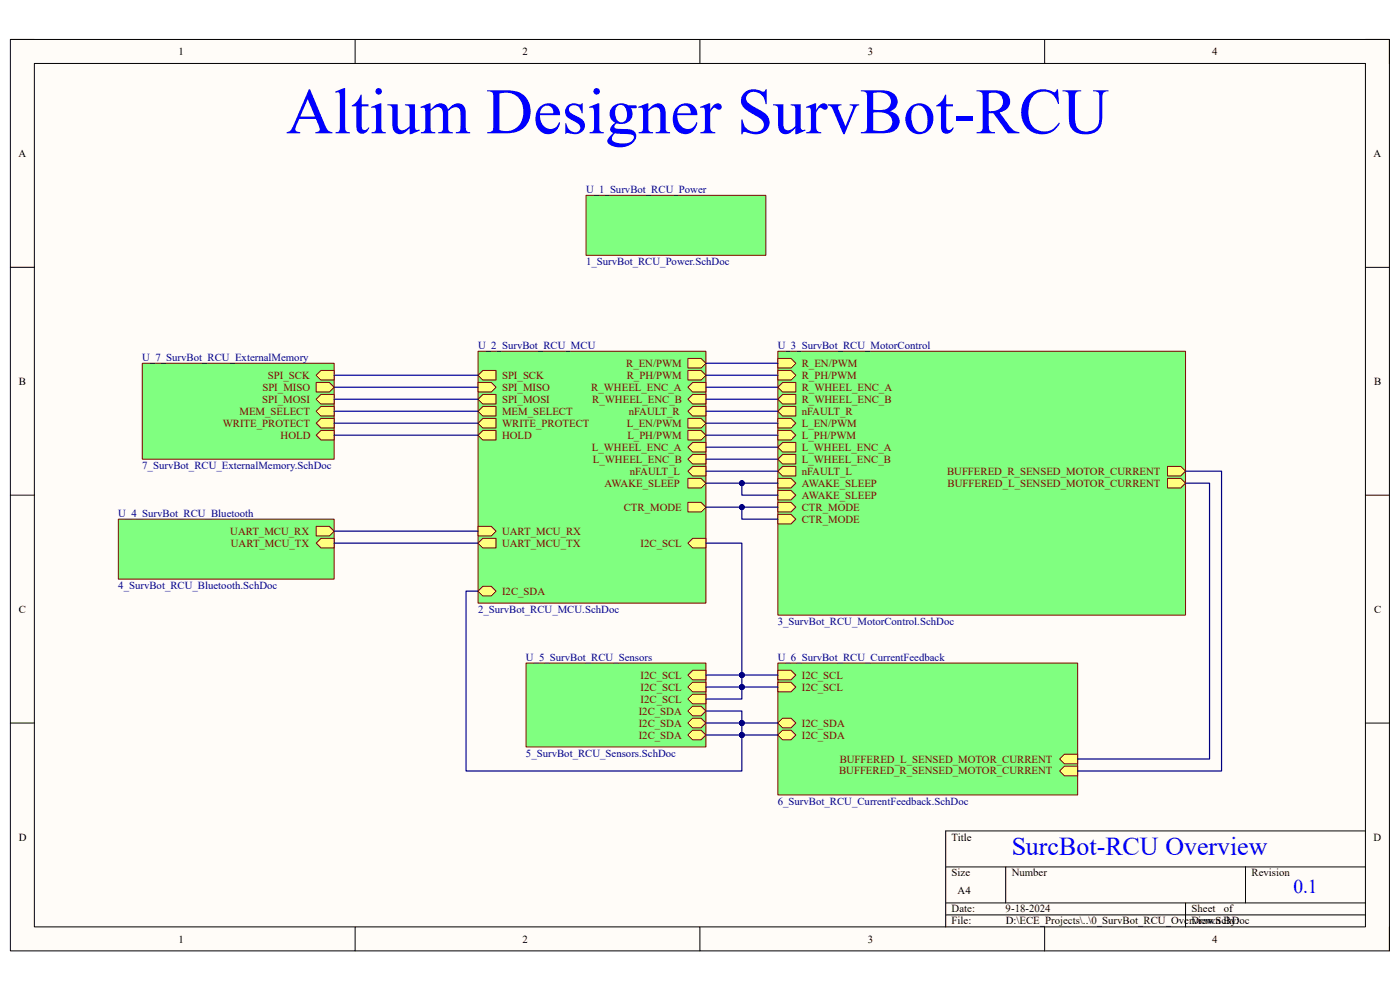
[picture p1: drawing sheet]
<svg xmlns="http://www.w3.org/2000/svg" width="297mm" height="210mm" viewBox="0 0 297 210" stroke-linecap="round" stroke-linejoin="round" font-family="sans-serif">
<path d="M2.2 8.4h292.6v193.3h-292.6z" fill-rule="evenodd" fill="#fffcf8"/>
<path d="M2.2 8.4h292.6v193.3h-292.6z" fill="none" stroke="#000" stroke-width=".21"/>
<path d="M7.3 13.5h282.4v183.1h-282.4z" fill-rule="evenodd" fill="#fffcf8"/>
<g fill="none" stroke="#000" stroke-width=".21">
<path d="M2.2 8.4h5.1M7.3 13.5h282.4v183.1h-282.4zM75.3 8.4v5.1M148.5 8.4v5.1M221.6 8.4v5.1M289.7 8.4h5.1v5.1M2.2 56.7h5.1M289.7 56.7h5.1M2.2 105h5.1M289.7 105.1h5.1M2.2 153.4h5.1M289.7 153.4h5.1"/>
<path d="M289.7 176.3h-89.1v20.3M75.3 196.6v5.1M148.5 196.6v5.1M200.6 183.9h89.1M200.6 191.5h89.1M200.6 194.1h89.1M213.4 183.9v7.6M221.6 196.6v5.1M251.5 191.5v5.1M264.2 183.9v7.6M294.8 196.6v5.1"/>
</g>
<path d="M124.3 41.4h38.2v12.8h-38.2z" fill-rule="evenodd" fill="#80ff80"/>
<path d="M124.3 41.4h38.2v12.8h-38.2z" fill="none" stroke="#800000" stroke-width=".21"/>
<path d="M101.4 74.5h48.4v53.4h-48.4z" fill-rule="evenodd" fill="#80ff80"/>
<path d="M101.4 74.5h48.4v53.4h-48.4z" fill="none" stroke="#800000" stroke-width=".21"/>
<path d="M145.9 78.6h2.8l1.1 1-1.1 1h-2.8z" fill-rule="evenodd" fill="#ffff80"/>
<path d="M145.9 78.6h2.8l1.1 1-1.1 1h-2.8z" fill="none" stroke="#800000" stroke-width=".21"/>
<path d="M145.9 76h2.8l1.1 1.1-1.1 1h-2.8z" fill-rule="evenodd" fill="#ffff80"/>
<path d="M145.9 76h2.8l1.1 1.1-1.1 1h-2.8z" fill="none" stroke="#800000" stroke-width=".21"/>
<path d="M147 93.9h2.8v2h-2.8l-1.1-1z" fill-rule="evenodd" fill="#ffff80"/>
<path d="M147 93.9h2.8v2h-2.8l-1.1-1z" fill="none" stroke="#800000" stroke-width=".21"/>
<path d="M147 96.4h2.8v2h-2.8l-1.1-1z" fill-rule="evenodd" fill="#ffff80"/>
<path d="M147 96.4h2.8v2h-2.8l-1.1-1z" fill="none" stroke="#800000" stroke-width=".21"/>
<path d="M145.9 91.3h2.8l1.1 1-1.1 1h-2.8z" fill-rule="evenodd" fill="#ffff80"/>
<path d="M145.9 91.3h2.8l1.1 1-1.1 1h-2.8z" fill="none" stroke="#800000" stroke-width=".21"/>
<path d="M145.9 88.8h2.8l1.1 1-1.1 1h-2.8z" fill-rule="evenodd" fill="#ffff80"/>
<path d="M145.9 88.8h2.8l1.1 1-1.1 1h-2.8z" fill="none" stroke="#800000" stroke-width=".21"/>
<path d="M102.4 86.2h2.8v2.1h-2.8l-1-1.1z" fill-rule="evenodd" fill="#ffff80"/>
<path d="M102.4 86.2h2.8v2.1h-2.8l-1-1.1z" fill="none" stroke="#800000" stroke-width=".21"/>
<path d="M101.4 84.7l1-1h2.8v2h-2.8z" fill-rule="evenodd" fill="#ffff80"/>
<path d="M101.4 84.7l1-1h2.8v2h-2.8z" fill="none" stroke="#800000" stroke-width=".21"/>
<path d="M101.4 81.1h2.8l1 1-1 1.1h-2.8z" fill-rule="evenodd" fill="#ffff80"/>
<path d="M101.4 81.1h2.8l1 1-1 1.1h-2.8z" fill="none" stroke="#800000" stroke-width=".21"/>
<path d="M101.4 79.6l1-1h2.8v2h-2.8z" fill-rule="evenodd" fill="#ffff80"/>
<path d="M101.4 79.6l1-1h2.8v2h-2.8z" fill="none" stroke="#800000" stroke-width=".21"/>
<path d="M101.4 89.8l1-1h2.8v2h-2.8z" fill-rule="evenodd" fill="#ffff80"/>
<path d="M101.4 89.8l1-1h2.8v2h-2.8z" fill="none" stroke="#800000" stroke-width=".21"/>
<path d="M101.4 92.3l1-1h2.8v2h-2.8z" fill-rule="evenodd" fill="#ffff80"/>
<path d="M101.4 92.3l1-1h2.8v2h-2.8z" fill="none" stroke="#800000" stroke-width=".21"/>
<path d="M147 98.9h2.8v2.1h-2.8l-1.1-1z" fill-rule="evenodd" fill="#ffff80"/>
<path d="M147 98.9h2.8v2.1h-2.8l-1.1-1z" fill="none" stroke="#800000" stroke-width=".21"/>
<path d="M147 86.2h2.8v2.1h-2.8l-1.1-1.1z" fill-rule="evenodd" fill="#ffff80"/>
<path d="M147 86.2h2.8v2.1h-2.8l-1.1-1.1z" fill="none" stroke="#800000" stroke-width=".21"/>
<path d="M101.4 115.2l1-1h2.8v2h-2.8z" fill-rule="evenodd" fill="#ffff80"/>
<path d="M101.4 115.2l1-1h2.8v2h-2.8z" fill="none" stroke="#800000" stroke-width=".21"/>
<path d="M101.4 111.7h2.8l1 1-1 1h-2.8z" fill-rule="evenodd" fill="#ffff80"/>
<path d="M101.4 111.7h2.8l1 1-1 1h-2.8z" fill="none" stroke="#800000" stroke-width=".21"/>
<path d="M145.9 106.6h2.8l1.1 1-1.1 1h-2.8z" fill-rule="evenodd" fill="#ffff80"/>
<path d="M145.9 106.6h2.8l1.1 1-1.1 1h-2.8z" fill="none" stroke="#800000" stroke-width=".21"/>
<path d="M145.9 101.5h2.8l1.1 1-1.1 1h-2.8z" fill-rule="evenodd" fill="#ffff80"/>
<path d="M145.9 101.5h2.8l1.1 1-1.1 1h-2.8z" fill="none" stroke="#800000" stroke-width=".21"/>
<path d="M147 81.1h2.8v2.1h-2.8l-1.1-1.1z" fill-rule="evenodd" fill="#ffff80"/>
<path d="M147 81.1h2.8v2.1h-2.8l-1.1-1.1z" fill="none" stroke="#800000" stroke-width=".21"/>
<path d="M147 83.7h2.8v2h-2.8l-1.1-1z" fill-rule="evenodd" fill="#ffff80"/>
<path d="M147 83.7h2.8v2h-2.8l-1.1-1z" fill="none" stroke="#800000" stroke-width=".21"/>
<path d="M101.4 125.4l1-1h1.8l1 1-1 1h-1.8z" fill-rule="evenodd" fill="#ffff80"/>
<path d="M101.4 125.4l1-1h1.8l1 1-1 1h-1.8z" fill="none" stroke="#800000" stroke-width=".21"/>
<path d="M147 114.2h2.8v2h-2.8l-1.1-1z" fill-rule="evenodd" fill="#ffff80"/>
<path d="M147 114.2h2.8v2h-2.8l-1.1-1z" fill="none" stroke="#800000" stroke-width=".21"/>
<path d="M165 74.5h86.5v56h-86.5z" fill-rule="evenodd" fill="#80ff80"/>
<path d="M165 74.5h86.5v56h-86.5z" fill="none" stroke="#800000" stroke-width=".21"/>
<path d="M165 76h2.8l1 1.1-1 1h-2.8z" fill-rule="evenodd" fill="#ffff80"/>
<path d="M165 76h2.8l1 1.1-1 1h-2.8z" fill="none" stroke="#800000" stroke-width=".21"/>
<path d="M165 78.6h2.8l1 1-1 1h-2.8z" fill-rule="evenodd" fill="#ffff80"/>
<path d="M165 78.6h2.8l1 1-1 1h-2.8z" fill="none" stroke="#800000" stroke-width=".21"/>
<path d="M165 109.1h2.8l1 1-1 1.1h-2.8z" fill-rule="evenodd" fill="#ffff80"/>
<path d="M165 109.1h2.8l1 1-1 1.1h-2.8z" fill="none" stroke="#800000" stroke-width=".21"/>
<path d="M166 86.2h2.8v2.1h-2.8l-1-1.1z" fill-rule="evenodd" fill="#ffff80"/>
<path d="M166 86.2h2.8v2.1h-2.8l-1-1.1z" fill="none" stroke="#800000" stroke-width=".21"/>
<path d="M247.7 98.9h2.8l1 1.1-1 1h-2.8z" fill-rule="evenodd" fill="#ffff80"/>
<path d="M247.7 98.9h2.8l1 1.1-1 1h-2.8z" fill="none" stroke="#800000" stroke-width=".21"/>
<path d="M247.7 101.5h2.8l1 1-1 1h-2.8z" fill-rule="evenodd" fill="#ffff80"/>
<path d="M247.7 101.5h2.8l1 1-1 1h-2.8z" fill="none" stroke="#800000" stroke-width=".21"/>
<path d="M166 81.1h2.8v2.1h-2.8l-1-1.1z" fill-rule="evenodd" fill="#ffff80"/>
<path d="M166 81.1h2.8v2.1h-2.8l-1-1.1z" fill="none" stroke="#800000" stroke-width=".21"/>
<path d="M166 83.7h2.8v2h-2.8l-1-1z" fill-rule="evenodd" fill="#ffff80"/>
<path d="M166 83.7h2.8v2h-2.8l-1-1z" fill="none" stroke="#800000" stroke-width=".21"/>
<path d="M166 93.9h2.8v2h-2.8l-1-1z" fill-rule="evenodd" fill="#ffff80"/>
<path d="M166 93.9h2.8v2h-2.8l-1-1z" fill="none" stroke="#800000" stroke-width=".21"/>
<path d="M166 96.4h2.8v2h-2.8l-1-1z" fill-rule="evenodd" fill="#ffff80"/>
<path d="M166 96.4h2.8v2h-2.8l-1-1z" fill="none" stroke="#800000" stroke-width=".21"/>
<path d="M165 101.5h2.8l1 1-1 1h-2.8z" fill-rule="evenodd" fill="#ffff80"/>
<path d="M165 101.5h2.8l1 1-1 1h-2.8z" fill="none" stroke="#800000" stroke-width=".21"/>
<path d="M165 88.8h2.8l1 1-1 1h-2.8z" fill-rule="evenodd" fill="#ffff80"/>
<path d="M165 88.8h2.8l1 1-1 1h-2.8z" fill="none" stroke="#800000" stroke-width=".21"/>
<path d="M165 91.3h2.8l1 1-1 1h-2.8z" fill-rule="evenodd" fill="#ffff80"/>
<path d="M165 91.3h2.8l1 1-1 1h-2.8z" fill="none" stroke="#800000" stroke-width=".21"/>
<path d="M166 98.9h2.8v2.1h-2.8l-1-1z" fill-rule="evenodd" fill="#ffff80"/>
<path d="M166 98.9h2.8v2.1h-2.8l-1-1z" fill="none" stroke="#800000" stroke-width=".21"/>
<path d="M165 104h2.8l1 1-1 1.1h-2.8z" fill-rule="evenodd" fill="#ffff80"/>
<path d="M165 104h2.8l1 1-1 1.1h-2.8z" fill="none" stroke="#800000" stroke-width=".21"/>
<path d="M165 106.6h2.8l1 1-1 1h-2.8z" fill-rule="evenodd" fill="#ffff80"/>
<path d="M165 106.6h2.8l1 1-1 1h-2.8z" fill="none" stroke="#800000" stroke-width=".21"/>
<path d="M165 140.7h63.6v27.9h-63.6z" fill-rule="evenodd" fill="#80ff80"/>
<path d="M165 140.7h63.6v27.9h-63.6z" fill="none" stroke="#800000" stroke-width=".21"/>
<path d="M165 142.2h2.8l1 1-1 1h-2.8z" fill-rule="evenodd" fill="#ffff80"/>
<path d="M165 142.2h2.8l1 1-1 1h-2.8z" fill="none" stroke="#800000" stroke-width=".21"/>
<path d="M166 154.9h1.8l1 1-1 1h-1.8l-1-1z" fill-rule="evenodd" fill="#ffff80"/>
<path d="M166 154.9h1.8l1 1-1 1h-1.8l-1-1z" fill="none" stroke="#800000" stroke-width=".21"/>
<path d="M224.8 163.6l1-1.1h2.8v2.1h-2.8z" fill-rule="evenodd" fill="#ffff80"/>
<path d="M224.8 163.6l1-1.1h2.8v2.1h-2.8z" fill="none" stroke="#800000" stroke-width=".21"/>
<path d="M165 144.7h2.8l1 1-1 1.1h-2.8z" fill-rule="evenodd" fill="#ffff80"/>
<path d="M165 144.7h2.8l1 1-1 1.1h-2.8z" fill="none" stroke="#800000" stroke-width=".21"/>
<path d="M166 152.4h1.8l1 1-1 1h-1.8l-1-1z" fill-rule="evenodd" fill="#ffff80"/>
<path d="M166 152.4h1.8l1 1-1 1h-1.8l-1-1z" fill="none" stroke="#800000" stroke-width=".21"/>
<path d="M224.8 161l1-1h2.8v2h-2.8z" fill-rule="evenodd" fill="#ffff80"/>
<path d="M224.8 161l1-1h2.8v2h-2.8z" fill="none" stroke="#800000" stroke-width=".21"/>
<path d="M111.6 140.7h38.2v17.8h-38.2z" fill-rule="evenodd" fill="#80ff80"/>
<path d="M111.6 140.7h38.2v17.8h-38.2z" fill="none" stroke="#800000" stroke-width=".21"/>
<path d="M147 149.8h1.7l1.1 1-1.1 1.1h-1.7l-1.1-1.1z" fill-rule="evenodd" fill="#ffff80"/>
<path d="M147 149.8h1.7l1.1 1-1.1 1.1h-1.7l-1.1-1.1z" fill="none" stroke="#800000" stroke-width=".21"/>
<path d="M145.9 145.7l1.1-1h2.8v2.1h-2.8z" fill-rule="evenodd" fill="#ffff80"/>
<path d="M145.9 145.7l1.1-1h2.8v2.1h-2.8z" fill="none" stroke="#800000" stroke-width=".21"/>
<path d="M147 152.4h1.7l1.1 1-1.1 1h-1.7l-1.1-1z" fill-rule="evenodd" fill="#ffff80"/>
<path d="M147 152.4h1.7l1.1 1-1.1 1h-1.7l-1.1-1z" fill="none" stroke="#800000" stroke-width=".21"/>
<path d="M145.9 143.2l1.1-1h2.8v2h-2.8z" fill-rule="evenodd" fill="#ffff80"/>
<path d="M145.9 143.2l1.1-1h2.8v2h-2.8z" fill="none" stroke="#800000" stroke-width=".21"/>
<path d="M147 154.9h1.7l1.1 1-1.1 1h-1.7l-1.1-1z" fill-rule="evenodd" fill="#ffff80"/>
<path d="M147 154.9h1.7l1.1 1-1.1 1h-1.7l-1.1-1z" fill="none" stroke="#800000" stroke-width=".21"/>
<path d="M145.9 148.3l1.1-1h2.8v2h-2.8z" fill-rule="evenodd" fill="#ffff80"/>
<path d="M145.9 148.3l1.1-1h2.8v2h-2.8z" fill="none" stroke="#800000" stroke-width=".21"/>
<path d="M25.1 110.1h45.8v12.8h-45.8z" fill-rule="evenodd" fill="#80ff80"/>
<path d="M25.1 110.1h45.8v12.8h-45.8z" fill="none" stroke="#800000" stroke-width=".21"/>
<path d="M68.1 114.2h2.8v2h-2.8l-1-1z" fill-rule="evenodd" fill="#ffff80"/>
<path d="M68.1 114.2h2.8v2h-2.8l-1-1z" fill="none" stroke="#800000" stroke-width=".21"/>
<path d="M67.1 111.7h2.8l1 1-1 1h-2.8z" fill-rule="evenodd" fill="#ffff80"/>
<path d="M67.1 111.7h2.8l1 1-1 1h-2.8z" fill="none" stroke="#800000" stroke-width=".21"/>
<path d="M30.2 77.1h40.7v20.3h-40.7z" fill-rule="evenodd" fill="#80ff80"/>
<path d="M30.2 77.1h40.7v20.3h-40.7z" fill="none" stroke="#800000" stroke-width=".21"/>
<path d="M68.1 86.2h2.8v2.1h-2.8l-1-1.1z" fill-rule="evenodd" fill="#ffff80"/>
<path d="M68.1 86.2h2.8v2.1h-2.8l-1-1.1z" fill="none" stroke="#800000" stroke-width=".21"/>
<path d="M67.1 84.7l1-1h2.8v2h-2.8z" fill-rule="evenodd" fill="#ffff80"/>
<path d="M67.1 84.7l1-1h2.8v2h-2.8z" fill="none" stroke="#800000" stroke-width=".21"/>
<path d="M67.1 81.1h2.8l1 1-1 1.1h-2.8z" fill-rule="evenodd" fill="#ffff80"/>
<path d="M67.1 81.1h2.8l1 1-1 1.1h-2.8z" fill="none" stroke="#800000" stroke-width=".21"/>
<path d="M67.1 79.6l1-1h2.8v2h-2.8z" fill-rule="evenodd" fill="#ffff80"/>
<path d="M67.1 79.6l1-1h2.8v2h-2.8z" fill="none" stroke="#800000" stroke-width=".21"/>
<path d="M68.1 88.8h2.8v2h-2.8l-1-1z" fill-rule="evenodd" fill="#ffff80"/>
<path d="M68.1 88.8h2.8v2h-2.8l-1-1z" fill="none" stroke="#800000" stroke-width=".21"/>
<path d="M68.1 91.3h2.8v2h-2.8l-1-1z" fill-rule="evenodd" fill="#ffff80"/>
<path d="M68.1 91.3h2.8v2h-2.8l-1-1z" fill="none" stroke="#800000" stroke-width=".21"/>
<path d="M149.8 77.1h15.2M149.8 79.6h15.2M149.8 82.1h15.2M149.8 84.7h15.2M149.8 87.2h15.2M149.8 89.8h15.2M149.8 92.3h15.2M149.8 94.9h15.2M149.8 97.4h15.2M149.8 100h15.2M149.8 102.5h15.2" fill="none" stroke="#000080" stroke-width=".25"/>
<circle cx="157.4" cy="102.5" r=".51" fill="#000080"/>
<circle cx="157.4" cy="102.5" r=".51" fill="none" stroke="#000080" stroke-width=".21"/>
<path d="M157.4 102.5v2.5h7.6" fill="none" stroke="#000080" stroke-width=".25"/>
<circle cx="157.4" cy="102.5" r=".51" fill="#000080"/>
<circle cx="157.4" cy="102.5" r=".51" fill="none" stroke="#000080" stroke-width=".21"/>
<path d="M149.8 107.6h15.2" fill="none" stroke="#000080" stroke-width=".25"/>
<circle cx="157.4" cy="107.6" r=".51" fill="#000080"/>
<circle cx="157.4" cy="107.6" r=".51" fill="none" stroke="#000080" stroke-width=".21"/>
<path d="M157.4 107.6v2.5h7.6" fill="none" stroke="#000080" stroke-width=".25"/>
<circle cx="157.4" cy="107.6" r=".51" fill="#000080"/>
<circle cx="157.4" cy="107.6" r=".51" fill="none" stroke="#000080" stroke-width=".21"/>
<path d="M251.5 100h7.7v63.6h-30.6M149.8 115.2h7.6v28h7.6M251.5 102.5h5.1v58.5h-28" fill="none" stroke="#000080" stroke-width=".25"/>
<circle cx="157.4" cy="143.2" r=".51" fill="#000080"/>
<circle cx="157.4" cy="143.2" r=".51" fill="none" stroke="#000080" stroke-width=".21"/>
<path d="M157.4 143.2v2.5h7.6" fill="none" stroke="#000080" stroke-width=".25"/>
<circle cx="157.4" cy="145.7" r=".51" fill="#000080"/>
<circle cx="157.4" cy="145.7" r=".51" fill="none" stroke="#000080" stroke-width=".21"/>
<circle cx="157.4" cy="143.2" r=".51" fill="#000080"/>
<circle cx="157.4" cy="143.2" r=".51" fill="none" stroke="#000080" stroke-width=".21"/>
<path d="M149.8 143.2h7.6" fill="none" stroke="#000080" stroke-width=".25"/>
<circle cx="157.4" cy="143.2" r=".51" fill="#000080"/>
<circle cx="157.4" cy="143.2" r=".51" fill="none" stroke="#000080" stroke-width=".21"/>
<path d="M149.8 145.7h7.6" fill="none" stroke="#000080" stroke-width=".25"/>
<circle cx="157.4" cy="145.7" r=".51" fill="#000080"/>
<circle cx="157.4" cy="145.7" r=".51" fill="none" stroke="#000080" stroke-width=".21"/>
<path d="M157.4 145.7v2.6h-7.6" fill="none" stroke="#000080" stroke-width=".25"/>
<circle cx="157.4" cy="145.7" r=".51" fill="#000080"/>
<circle cx="157.4" cy="145.7" r=".51" fill="none" stroke="#000080" stroke-width=".21"/>
<path d="M101.4 125.4h-2.5v38.2h58.5v-12.8h-7.6" fill="none" stroke="#000080" stroke-width=".25"/>
<circle cx="157.4" cy="155.9" r=".51" fill="#000080"/>
<circle cx="157.4" cy="155.9" r=".51" fill="none" stroke="#000080" stroke-width=".21"/>
<circle cx="157.4" cy="153.4" r=".51" fill="#000080"/>
<circle cx="157.4" cy="153.4" r=".51" fill="none" stroke="#000080" stroke-width=".21"/>
<path d="M157.4 153.4h7.6" fill="none" stroke="#000080" stroke-width=".25"/>
<circle cx="157.4" cy="153.4" r=".51" fill="#000080"/>
<circle cx="157.4" cy="153.4" r=".51" fill="none" stroke="#000080" stroke-width=".21"/>
<path d="M157.4 155.9h7.6" fill="none" stroke="#000080" stroke-width=".25"/>
<circle cx="157.4" cy="155.9" r=".51" fill="#000080"/>
<circle cx="157.4" cy="155.9" r=".51" fill="none" stroke="#000080" stroke-width=".21"/>
<path d="M149.8 153.4h7.6" fill="none" stroke="#000080" stroke-width=".25"/>
<circle cx="157.4" cy="153.4" r=".51" fill="#000080"/>
<circle cx="157.4" cy="153.4" r=".51" fill="none" stroke="#000080" stroke-width=".21"/>
<path d="M149.8 155.9h7.6" fill="none" stroke="#000080" stroke-width=".25"/>
<circle cx="157.4" cy="155.9" r=".51" fill="#000080"/>
<circle cx="157.4" cy="155.9" r=".51" fill="none" stroke="#000080" stroke-width=".21"/>
<path d="M70.9 79.6h30.5M70.9 82.1h30.5M70.9 84.7h30.5M70.9 87.2h30.5M70.9 89.8h30.5M70.9 92.3h30.5M70.9 112.7h30.5M70.9 115.2h30.5" fill="none" stroke="#000080" stroke-width=".25"/>
<text font-size="13.8" fill="#00f" x="60.7" y="28.3">Altium Designer SurvBot-RCU</text>
<text font-size="5.5" fill="#00f" x="214.6" y="181.4">SurcBot-RCU Overview</text>
<text font-size="4.1" fill="#00f" x="274.4" y="189.4">0.1</text>
<g font-size="2.3">
<text x="37.9" y="11.7">1</text>
<text x="110.9" y="11.7">2</text>
<text x="184.1" y="11.7">3</text>
<text x="257.1" y="11.7">4</text>
<text x="3.9" y="33.3">A</text>
<text x="291.4" y="33.3">A</text>
<text x="4" y="81.6">B</text>
<text x="291.5" y="81.6">B</text>
<text x="4" y="130">C</text>
<text x="291.5" y="130">C</text>
<text x="4" y="178.3">D</text>
<text x="201.9" y="178.3">Title</text>
<text x="291.4" y="178.3">D</text>
<text x="201.9" y="185.9">Size</text>
<text x="214.6" y="185.9">Number</text>
<text x="265.5" y="185.9">Revision</text>
<text x="203.2" y="189.7">A4</text>
<text x="201.9" y="193.5">Date:</text>
<text x="201.9" y="196.1">File:</text>
<text x="213.3" y="193.5">9-18-2024</text>
<text x="213.4" y="196.1">D:\ECE_Projects\..\0_SurvBot_RCU_Overview.SchDoc</text>
<text x="252.8" y="193.5">Sheet</text>
<text x="252.8" y="196.1">Drawn By:</text>
<text x="259.6" y="193.5">of</text>
<text x="37.9" y="199.9">1</text>
<text x="110.9" y="199.9">2</text>
<text x="184.1" y="199.9">3</text>
<text x="257.1" y="199.9">4</text>
</g>
<g font-size="2.3" fill="#000080">
<text x="124.3" y="40.9">U_1_SurvBot_RCU_Power</text>
<text x="124.3" y="56.2">1_SurvBot_RCU_Power.SchDoc</text>
<text x="30.2" y="76.5">U_7_SurvBot_RCU_ExternalMemory</text>
<text x="101.4" y="74">U_2_SurvBot_RCU_MCU</text>
<text x="165" y="74">U_3_SurvBot_RCU_MotorControl</text>
<text x="30.2" y="99.4">7_SurvBot_RCU_ExternalMemory.SchDoc</text>
<text x="25.1" y="109.6">U_4_SurvBot_RCU_Bluetooth</text>
<text x="25.1" y="124.9">4_SurvBot_RCU_Bluetooth.SchDoc</text>
<text x="101.4" y="130">2_SurvBot_RCU_MCU.SchDoc</text>
<text x="165" y="132.5">3_SurvBot_RCU_MotorControl.SchDoc</text>
<text x="111.6" y="140.1">U_5_SurvBot_RCU_Sensors</text>
<text x="165" y="140.1">U_6_SurvBot_RCU_CurrentFeedback</text>
<text x="111.6" y="160.5">5_SurvBot_RCU_Sensors.SchDoc</text>
<text x="165" y="170.7">6_SurvBot_RCU_CurrentFeedback.SchDoc</text>
</g>
<g font-size="2.3" fill="#800000">
<text x="132.8" y="77.8">R_EN/PWM</text>
<text x="170.1" y="77.8">R_EN/PWM</text>
<text x="55.7" y="82.9">SPI_MISO</text>
<text x="56.9" y="80.3">SPI_SCK</text>
<text x="106.5" y="82.9">SPI_MISO</text>
<text x="106.5" y="80.3">SPI_SCK</text>
<text x="125.4" y="82.9">R_WHEEL_ENC_A</text>
<text x="133" y="80.3">R_PH/PWM</text>
<text x="170.1" y="80.3">R_PH/PWM</text>
<text x="170.1" y="82.9">R_WHEEL_ENC_A</text>
<text x="50.8" y="88">MEM_SELECT</text>
<text x="55.6" y="85.4">SPI_MOSI</text>
<text x="106.5" y="88">MEM_SELECT</text>
<text x="106.5" y="85.4">SPI_MOSI</text>
<text x="125.6" y="85.4">R_WHEEL_ENC_B</text>
<text x="133.4" y="88">nFAULT_R</text>
<text x="170.1" y="88">nFAULT_R</text>
<text x="170.1" y="85.4">R_WHEEL_ENC_B</text>
<text x="47.2" y="90.6">WRITE_PROTECT</text>
<text x="59.5" y="93.1">HOLD</text>
<text x="106.5" y="90.6">WRITE_PROTECT</text>
<text x="106.5" y="93.1">HOLD</text>
<text x="125.6" y="95.6">L_WHEEL_ENC_A</text>
<text x="133" y="90.6">L_EN/PWM</text>
<text x="133.1" y="93.1">L_PH/PWM</text>
<text x="170.1" y="95.6">L_WHEEL_ENC_A</text>
<text x="170.1" y="90.6">L_EN/PWM</text>
<text x="170.1" y="93.1">L_PH/PWM</text>
<text x="125.8" y="98.2">L_WHEEL_ENC_B</text>
<text x="133.6" y="100.7">nFAULT_L</text>
<text x="170.1" y="98.2">L_WHEEL_ENC_B</text>
<text x="170.1" y="100.7">nFAULT_L</text>
<text x="200.9" y="100.7">BUFFERED_R_SENSED_MOTOR_CURRENT</text>
<text x="128.3" y="103.3">AWAKE_SLEEP</text>
<text x="170.1" y="103.3">AWAKE_SLEEP</text>
<text x="170.1" y="105.8">AWAKE_SLEEP</text>
<text x="201" y="103.3">BUFFERED_L_SENSED_MOTOR_CURRENT</text>
<text x="48.9" y="113.4">UART_MCU_RX</text>
<text x="106.5" y="113.4">UART_MCU_RX</text>
<text x="132.3" y="108.3">CTR_MODE</text>
<text x="170.1" y="110.9">CTR_MODE</text>
<text x="170.1" y="108.3">CTR_MODE</text>
<text x="49" y="116">UART_MCU_TX</text>
<text x="106.5" y="116">UART_MCU_TX</text>
<text x="135.9" y="116">I2C_SCL</text>
<text x="106.5" y="126.2">I2C_SDA</text>
<text x="135.9" y="144">I2C_SCL</text>
<text x="170.1" y="144">I2C_SCL</text>
<text x="135.9" y="146.5">I2C_SCL</text>
<text x="135.9" y="149.1">I2C_SCL</text>
<text x="170.1" y="146.5">I2C_SCL</text>
<text x="135.5" y="151.6">I2C_SDA</text>
<text x="135.5" y="154.1">I2C_SDA</text>
<text x="170.1" y="154.1">I2C_SDA</text>
<text x="135.5" y="156.7">I2C_SDA</text>
<text x="170.1" y="156.7">I2C_SDA</text>
<text x="178.1" y="161.8">BUFFERED_L_SENSED_MOTOR_CURRENT</text>
<text x="178" y="164.3">BUFFERED_R_SENSED_MOTOR_CURRENT</text>
</g>
</svg>
